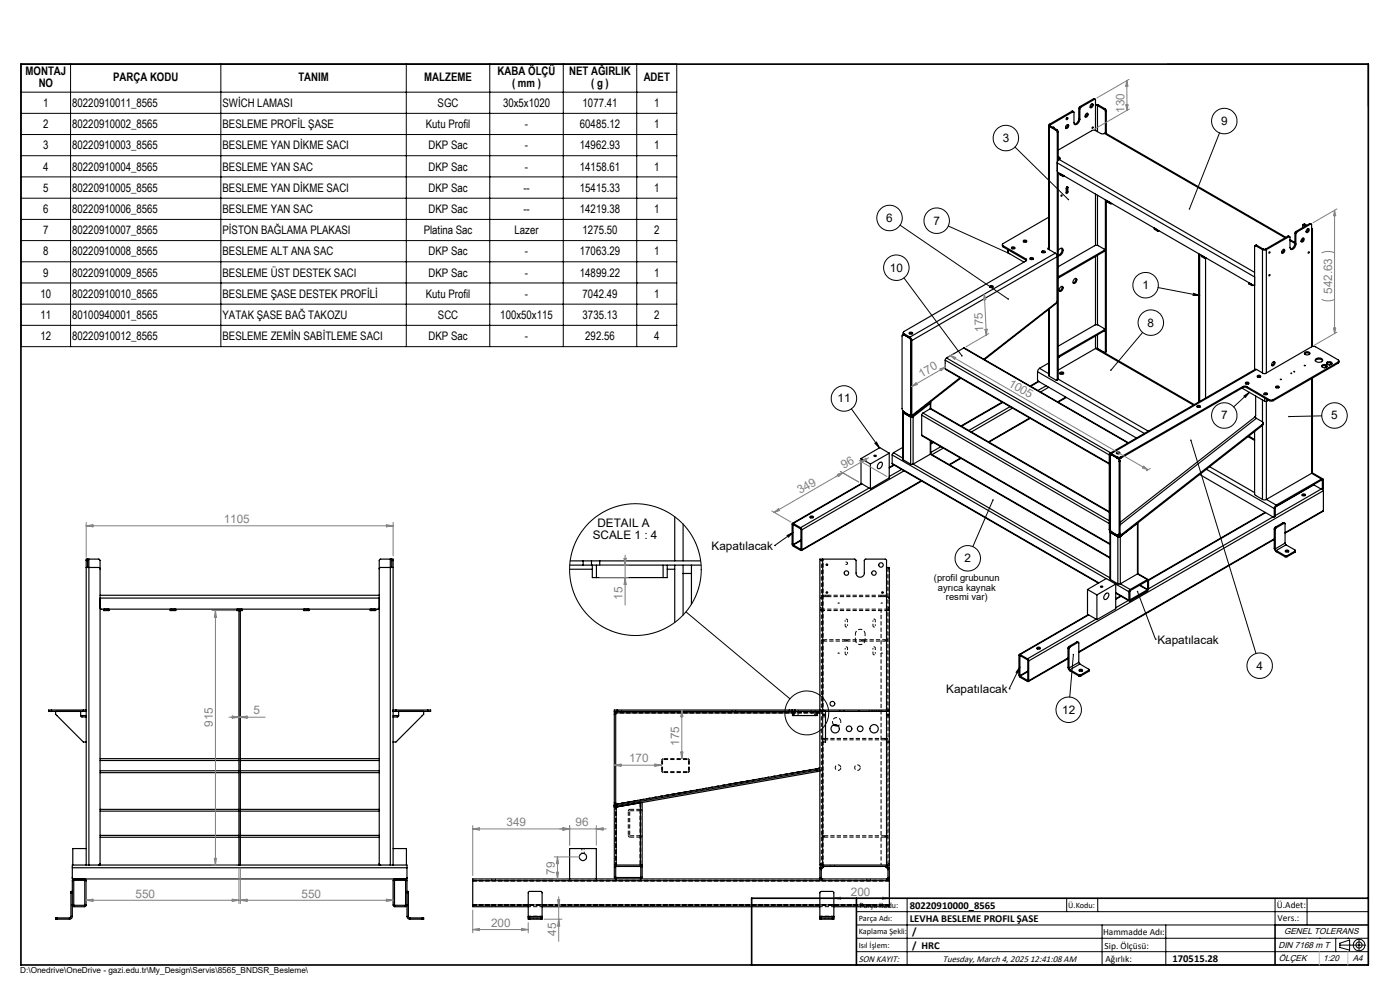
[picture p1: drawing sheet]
<svg xmlns="http://www.w3.org/2000/svg" width="420mm" height="297mm" viewBox="0 0 420 297" stroke-linecap="round" stroke-linejoin="round" font-family="sans-serif">
<g fill="none" stroke="#000" stroke-width=".35">
<path d="M314.6 37.6v37.1M314.8 37.2a.35 .35 0 0 0-.2 .4 .35 .35 0 0 0 .2 .3M314.8 37.9l2.1 1.2M314.8 37.2l.3 .2M314.8 37.9v37M315.1 37.4v.3M315.1 37.7l-.3 .2M315.1 37.7l2.1 1.2M315.9 38.2l.2-.1v.2M316.9 39.1l.3 .5M317.2 38.9l.3 .6M317.2 39.6v74.2"/>
<path d="M317.2 38.9l-.3 .2M317.5 39.5l-.3 .1M317.5 39.5v8.5M319.9 37.6l.2-.2a.42 .42 0 0 1 .6 .2 .42 .42 0 0 1-.2 .6l-.2 .2a.4 .4 0 0 1-.7-.1 .4 .4 0 0 1 .2-.6zM320 35.4v-.1a.24 .24 0 0 1 .3 .2 .24 .24 0 0 1-.1 .3 .24 .24 0 0 1-.3-.1zM320.1 35.3l-.2 .3M320.3 37.3l-.1 .6-.5 .4M321.6 33.3l.5 .2M321.6 33.3l-6.8 3.9M321.6 33.3l.3 .2M321.9 33.5l.3 .2v3a.64 .64 0 0 0 .5 .7 .64 .64 0 0 0 .8-.5l.5-1.2M321.9 33.5l-6.8 3.9"/>
<path d="M323.6 35.6l-.4 1.1-.9 .5M323.6 32.5v3.1M323.6 32.5l.4 .2M323.6 35.6l.4 .1M324 32l-.4 .5M324 32.7v3M324 32l.2 .1M324.2 32.1l-.2 .6M325.9 34h.1a.47 .47 0 0 1 .5 .3 .47 .47 0 0 1-.3 .6l-.2 .2a.43 .43 0 0 1-.6-.3 .43 .43 0 0 1 .3-.5zM326.1 33.9l-.1 .6-.5 .5M327.2 31.4l.2-.2a.42 .42 0 0 1 .6 .2 .42 .42 0 0 1-.2 .6l-.2 .2a.4 .4 0 0 1-.6-.1 .4 .4 0 0 1 .1-.6zM327.6 31.1l-.1 .6-.5 .4"/>
<path d="M327.7 38.2h.2l-.2 .3zM328.1 29.6l.5 .1M328.1 29.6l.3 .2M328.1 29.6l-4.1 2.4M328.4 29.8h.2v9.3M328.4 29.8l-4.2 2.3M328.6 31.6h.6M328.6 31.4h.8l2.2 1.3M329.2 31.6l2.1 1.2M329.2 31.6v7.9M331.3 40l.4-.1 54.1 31.2M331.3 32.8l.3 .5"/>
<path d="M331.3 40h.1M331.3 40l54.2 31.3M331.6 32.7l.3 .5M331.6 33.3v6.6M331.6 32.7l-.3 .1M331.9 33.2l-.3 .1M331.9 33.2v6.8M317.2 51.2l.3 .5M317.5 51.7l58.6 33.9 .3-.2M317.5 47l.3 .2M317.5 47.3l.3 .2M317.5 51.7v61.9"/>
<path d="M317.7 47.8l-.4 .4-.1 .6 59.2 34.2M317.7 47.8l58.7 33.8M317.8 47.2l.2 .4-.3 .2M317.8 47.5l.2 .1M317.8 47.2v.3M318 52l.1 .4M318.1 52.4v-.3l.8 .4v.4M318.1 52.4l.8 .5M318.4 58.5h.2v.2h-.3zM318.9 52.9h.4M319.3 52.7v.2M319.4 52.8l-.1 .1"/>
<path d="M320.1 57.4l-.2 .3M320.1 57.4l.3 .1M320.4 56.2l-.2-.2-.3 .3v1.7l.5-.5M320.4 56.2v1.3M320.4 56.2l-.3-.1v1.3M328.6 58.2v15.4M329.2 58.5v15.1M331.3 40l-1 .1-1.7-1h-.9l-10.2 5.9M331.6 59.9v45.6M300.7 73.3l.3 .7M301 73.7l6.7 3.9M301 73.7v.3"/>
<path d="M301 74l6.7 3.9M302.3 74.8l.2 1M302.5 75.8l4.7 2.8M302.5 74.9v.9M303.5 74.2l.3-.2a.42 .42 0 0 1 .6 0 .42 .42 0 0 1 0 .6 .42 .42 0 0 1-.6 0l-.3-.2zM303.5 74.5h.9M303.6 74.5h.7M307.1 72.4h.8M307.1 72.5h.8M307.1 72h.2a.41 .41 0 0 1 .6-.1 .41 .41 0 0 1 0 .6 .41 .41 0 0 1-.5 .1 .29 .29 0 0 1-.4-.2 .29 .29 0 0 1 .1-.4zM307.7 77.6a.35 .35 0 0 1 .3 .3 .35 .35 0 0 1-.3 .3l-36.5 21.1a.35 .35 0 0 0-.2 .4 .35 .35 0 0 0 .2 .3M307.7 77.9l.2 .2"/>
<path d="M307.7 77.6v.3M309 77.3l.4-.1a.42 .42 0 0 1 .5 0 .42 .42 0 0 1 0 .6 .42 .42 0 0 1-.5 0l-.4-.2zM309 77.7h1M309.1 77.7h.8M312.5 75.3l.4-.1a.41 .41 0 0 1 .6 0 .41 .41 0 0 1 0 .5 .41 .41 0 0 1-.6 .1l-.4-.2zM312.6 75.6h.9M312.7 75.7h.7M314.5 74.3v.4M314.5 74.3h.1M314.5 74.7l2.1 1.2M314.6 65.1l-13.6 7.9a.35 .35 0 0 0-.3 .3 .35 .35 0 0 0 .3 .4M314.6 74.6l-.1 .1"/>
<path d="M316.6 75.9l.4 .4 .2 .6-43.7 25.2M316.6 75.9l-43.6 25.1M317.5 75.1l.2-.3a.7 .7 0 0 1 1-.4 .7 .7 0 0 1 .1 1.1l-.6 .9-.7 .2M318.5 74.4a1.64 1.64 0 0 1-1 2.1M328.6 76.9v20.5M329.2 76.5v20.9M331.3 75l.1-.3-2-1.1h-.9l-11 6.3M331.3 75v.3M331.3 75l-13.6 7.8M331.3 75.3l-13.6 7.9M331.4 74.9l-.1 .4M331.9 60v45.3"/>
<path d="M332.1 60.5l.1 .1M332.1 60.2l.1 .4M332.2 60.2l.9 .5v.3M332.2 60.6l.9 .4M333.1 61h.3M333.4 60.9v.1M333.5 61h-.1M346.3 68.4l.1 .3M346.4 68.7v-.3l.8 .5v.3M346.4 68.7l.8 .5M347.2 69.2h.4M347.6 69.1v.1"/>
<path d="M347.7 69.1l-.1 .1M359.6 76v44.5M359.9 76.2v44.1M360.4 76.5l.1 .4M360.5 76.9v-.4l.8 .5v.4M360.5 76.9l.8 .5M361.7 77.2v42.1M361.8 77.3l-.5 .1M376.7 73.7l-.3 .1v37M376.7 73.7l2 1.1M377 73.5l-.5 .1M377 73.5l2 1.2"/>
<path d="M377 73.5l-.3 .2M378.7 74.8h1.2M378.7 74.8v37M379 74.7h.6M379 74.7l-.3 .1M379.6 74.7l.3 .1M379.9 74.8v37M384.7 75l.1-.1a.39 .39 0 0 1 .7 0 .39 .39 0 0 1-.2 .6l-.2 .2a.42 .42 0 0 1-.7 0 .42 .42 0 0 1 .3-.6zM385.1 74.7v.6l-.6 .5M386.4 70.8l.5 .1M386.4 70.8l-6.8 3.9M386.4 70.8l.3 .1"/>
<path d="M386.7 70.9l.3 .1v3.4a.75 .75 0 0 0 .8 .4 .75 .75 0 0 0 .6-.6l.4-1.1M386.7 70.9l-6.8 3.9M387 71.8l1.5 .9M387 72.1l1.5 .9M388.5 73l-.5 1.2-.9 .4M388.5 69.9v3.1M388.5 69.9l.3 .2M388.5 73l.3 .1M388.8 69.4l-.3 .5M388.8 70.1v3M388.8 69.4l.2 .2M389 69.6l-.2 .5"/>
<path d="M390.6 71.6l.1-.1a.4 .4 0 0 1 .6 0 .4 .4 0 0 1-.2 .6l-.1 .3a.43 .43 0 0 1-.7 0 .43 .43 0 0 1 .2-.7zM390.8 71.4v.6M390.9 71.4l-.1 .6-.5 .4M391.1 67.3l-.3 .1v.8M391.1 67.3l.6 .4M391.4 67.2l-.5 .1M391.4 67.2l-.3 .1M391.4 67.2l.6 .3M392.1 68.8l.1-.1a.39 .39 0 0 1 .6 0 .39 .39 0 0 1-.2 .6l-.1 .2a.42 .42 0 0 1-.7 0 .42 .42 0 0 1 .2-.6zM392.4 68.5v.6l-.5 .5M392.9 67l.5 .2M392.9 67l.3 .2"/>
<path d="M392.9 67l-4.1 2.4M393.2 67.2l.3 .1v36.6M393.2 67.2l-4.2 2.4M393.5 68.4a.38 .38 0 0 1 .2 .3 .38 .38 0 0 1-.2 .4M393.7 68.7v35.2M271 99.7l.2 .7M272.9 99.6h.2a.43 .43 0 0 1 .6 0 .43 .43 0 0 1-.1 .6 .43 .43 0 0 1-.6-.1l-.3-.2zM296.9 85.8l.4-.2a.41 .41 0 0 1 .5 0 .41 .41 0 0 1 .1 .6 .41 .41 0 0 1-.6 0zM297 86.1h.9M314.6 92.7v19.8l.2 .3M314.8 92.6v20.2M317.1 90.6l-.1 .3-21.7 16.9"/>
<path d="M317.1 90.6l-21.9 17M317.2 90.3l-.1 .3M317.7 82.8l-.2 .1M317.7 83.2l-.2 .1M317.7 82.8v.4M318.1 86h.2a.45 .45 0 0 1 .6 0 .45 .45 0 0 1-.1 .7v.1a.57 .57 0 0 1-.9 .5 .57 .57 0 0 1 .1-1zM318.6 85.8l-.1 .9-.7 .5M322.4 83.6a.46 .46 0 0 1 .6 0 .46 .46 0 0 1 0 .7l-.2 .3a.54 .54 0 0 1-.8 .2 .54 .54 0 0 1 .1-.9zM322.7 83.4v.8l-.8 .6M331.3 98.8l.1-.3-2-1.1h-.9l-11 6.3M331.3 98.8l-13.6 7.8M331.3 98.8v.4"/>
<path d="M331.3 99.2l-13.6 7.8M331.4 98.7l-.1 .5M374.6 84.7v.4M374.6 85.1v-.4l.9 .5v.3M374.6 85.1l.9 .4M375.5 85.5h.3M375.8 85.4v.1M376 85.5h-.2M376.4 85.5l-.1 .1M271 100.2l-.2 .1M271.2 100.4a.37 .37 0 0 0-.4-.1 .37 .37 0 0 0-.2 .4v21.9l.5 .8 1.6 .9a.37 .37 0 0 0 .4 0 .37 .37 0 0 0 .2-.4M271.2 100.4l1.6 .9 .5 .9"/>
<path d="M271.2 100l1.8 1M271.2 100.4l1.8 1M271.2 100v.4M272.8 100h.9M273 101l.5 1.1M273 101.4l.3 .5M273 101v.4M273.3 101.9v22.5M273.3 101.9l.2 .2M273.5 102.1v22.4M283.6 110.5l49.2 28.6M283.6 107.9v2.6"/>
<path d="M283.6 107.9l49.2 28.4M283.6 110.5l49.2 28.4M284 107.3l-.4 .6M284 107.3l49.2 28.4M288 113.2l-14.5 11.3M288.2 113.3l-14.8 11.6M289.1 104.3l49.4 28.4M289.1 104.3l-5.1 3M289.1 104.3l49.2 28.4M311.3 111.4v2.4l.2 .5 29.4 17M311.3 111.4l32 18.5M311.5 114.3l-2.4 1.4"/>
<path d="M311.6 114.4l-2.4 1.4M311.9 110.4l-.6 1M311.9 110.4l2.7 1.6M313.8 115.6l-2.4 1.4M314.6 108.8l-2.7 1.6M314.6 116.1l-2.4 1.4M314.8 112.8l2.1 1.2 .3-.2M317.5 113.6l-.4 .4M317.5 113.6l-.3 .2M317.5 113.6l27 15.6M317.7 106.6l-.2 .1M317.7 107l-.2 .1"/>
<path d="M317.7 106.6v.4M317.9 111.7l.6-.2a.45 .45 0 0 1 .5 .1 .45 .45 0 0 1 0 .6 .45 .45 0 0 1-.7 0l-.4-.2zM317.9 112l.4-.2 .8 .2M319.7 119l-2.4 1.4M319.9 119.1l-2.4 1.4M328.6 104.5h.6M328.6 104.5l-11.1 6.4M328.6 100.7v3.8M328.6 104.5l29.4 16.9M329 104.4l29.3 16.8M329.2 104.5l2.2 1.2 .2-.2M329.2 100.4v4.1"/>
<path d="M331.9 105.3l-.4 .4M331.9 105.3l-.3 .2M372.6 116.3h.1M372.6 116.3l6.8 4M372.9 115.8h1.1M372.9 116.2h1.1M372.9 115.8l-36.6 21.1M372.9 115.8v.4M372.9 116.2l-36.6 21.1M373.7 114.7l.8-.1a.48 .48 0 0 1-.3 .6 .48 .48 0 0 1-.6-.4zM373.7 115h.9M373.8 115h.7"/>
<path d="M374 115.8l6.8 4M374 115.8v.4M374 116.2l6.8 3.9M376.7 118.7l-.1 6.2M377 110.7h-.4l-43.6 25.2M377 110.7l-43.6 25.2M377.2 112.6l.8-.1a.47 .47 0 0 1-.3 .7 .47 .47 0 0 1-.5-.4zM377.2 113h.9M377.3 113h.8M378.7 119.9v6.5M379.2 118.2h1M379.3 117.8h.7a.48 .48 0 0 1-.3 .6 .48 .48 0 0 1-.6-.4z"/>
<path d="M379.3 118.2h.7M379.4 119.3v1M380 119.6v.7M380.5 119.9l-.5 .4M380.8 119.8h1.2M380.8 119.8v.3M381.9 108.5l.1-.1a.49 .49 0 0 1 .6 .4 .49 .49 0 0 1-.4 .6l-.2 .2a.43 .43 0 0 1-.6-.2 .43 .43 0 0 1 .2-.6zM382 119.8v.3M382.2 108.4l-.2 .7-.5 .4M382.8 116.1h.9M382.8 115.8l.8-.1a.46 .46 0 0 1-.3 .7 .46 .46 0 0 1-.6-.4zM382.8 116.2h.8"/>
<path d="M388.1 111.3l.3 .1zM391.4 106.1l.5-.3h.7l.3 .3M391.4 105.7a.85 .85 0 0 1 .9-.3 .85 .85 0 0 1 .6 .7 .87 .87 0 0 1-.9 .3 .87 .87 0 0 1-.6-.6zM393.5 103.9h1.2l6.7 3.9a.35 .35 0 0 1 .3 .4 .35 .35 0 0 1-.3 .3M393.5 103.9l-13.9 8.1h-.5l-2.1-1.3M393.5 113.4v28.4M393.7 113.3v28.2l-.2 .3M394.6 108.1a1.52 1.52 0 0 1 2.2 0M394.8 107.6a1.2 1.2 0 0 1 2 .5 1.28 1.28 0 0 1-2.2-.3zM396.5 109.9l.7-.3 .9 .3M396.6 109.5a.85 .85 0 0 1 .9-.3 .85 .85 0 0 1 .6 .7 .89 .89 0 0 1-.9 .3 .89 .89 0 0 1-.7-.6zM398 109l.6-.3 1 .3"/>
<path d="M398 109.8l-.6 .4M398.1 108.6a.81 .81 0 0 1 .9-.3 .81 .81 0 0 1 .5 .8 .88 .88 0 0 1-.9 .3 .88 .88 0 0 1-.6-.7zM399.5 109l-.7 .4M401.4 108.5l-19.4 11.3M401.4 108.5v.4M401.4 108.9l-19.4 11.2M401.7 108.2l-.3 .7M258.3 137.4l2.8 1.7M258.3 137.4v7.4l2.8 1.7M261.1 139.1v7.4M262.2 136.5h.1a.32 .32 0 0 1 .5-.1 .32 .32 0 0 1 0 .5 .32 .32 0 0 1-.5-.1zM263.7 138.8l.2-.2a.59 .59 0 0 1 .8 .2 .59 .59 0 0 1-.1 .8l-.2 .3a.66 .66 0 0 1-.9 .5 .66 .66 0 0 1-.2-1z"/>
<path d="M266.8 135.8v7.4l-5.7 3.3M266.8 135.8l-5.7 3.3M266.8 135.8l-2.9-1.6-5.6 3.2M267.7 138.9l61.8 35.9M267.7 136.3v2.6M267.7 136.3l64.2 37.1M267.7 138.9l62 35.8M268 135.7l-.3 .6M268 135.7l2.8 1.6M268.1 139.3l-1.3 .8M268.3 139.4l-1.5 .9M270.8 123.5v14.1l.2 .2"/>
<path d="M270.8 134.1l-2.8 1.6M270.9 123.2l.2 .3M271 123.7l-.1-.5 .3 .7M271 123.7v14.1M271 123.7l2.2 1.3M271 137.8l2.2 1.3M271.1 123.5l1.8 1.1M271.1 123.5l.1 .4M271.2 123.9l1.8 .9M272.9 124.6l.1 .2M273.2 139.1h.7M273.2 125v14.1"/>
<path d="M273.3 124.4l-.4 .2M273.3 124.2l-.2 .1M273.3 124.4l.2 .1M273.3 124.3l-.4 .3M273.5 124.5a.34 .34 0 0 1-.1 .4 .34 .34 0 0 1-.4-.1M273.9 124.9l-.7 .1M273.9 124.9v14.2M273.9 139.1l59.1 34.1M276.4 122.5v.1M276.5 130.4l.1 .2 56.4 32.6M276.5 124.4v6M276.5 124.4l56.3 32.5"/>
<path d="M276.5 130.4l56.5 32.6M276.6 122.4h.1M276.9 123.8l-.4 .6M276.9 123.8l55.9 32.3M278.8 120.7l-5.3 4.1M278.8 120.7h.1M279.1 122.5h.2l53.5 30.8M279.1 120.9l-5.2 4M279.1 136.1l-5.2 3M279.1 122.5l-2.2 1.3M279.1 136.1l53.9 31.1M279.1 120.9v1.6"/>
<path d="M279.1 132v4.1M279.1 122.5l53.7 31M279.1 120.4v.5M279.2 136l53.8 31.1M279.2 132.1l-.1 4M279.2 120.6v1.9M279.9 132.5l-.7 .4M280.1 132.6l-.9 .5M282.3 133.9l-3.1 1.7M283 134.3l-3.4 1.9M288.1 137.3l-3.3 1.9M288.3 137.4l-3.4 1.9"/>
<path d="M300.7 120.5l-12.4 7.2M300.8 120.6l-12.3 7.1M303 121.9l-12.3 7.1M303.8 122.3l-12.4 7.2M308.9 125.3l-12.4 7.1M309.1 125.4l-12.4 7.1M332.8 136.2l.3 .2M332.8 136.2v22.5M333.1 136.8a.34 .34 0 0 1 .1-.4 .34 .34 0 0 1 .5 0l1.4 .9M333.1 136.4v22.5M333.4 135.9a.37 .37 0 0 0-.4 0 .37 .37 0 0 0-.2 .3M333.4 136.2l-.3 .2"/>
<path d="M333.4 135.9l1.7 1M333.4 136.2l1.7 1.1M333.4 135.9v.3M333.4 136.3l-.2 .1M335 135.9h.9M335 135.5l.6-.1a.34 .34 0 0 1 .4 .4 .34 .34 0 0 1-.5 .3l-.3-.1a.28 .28 0 0 1-.3-.1 .28 .28 0 0 1 .1-.4zM335.1 136.9h1.2M335.1 137.3h1.2M335.1 137.3l.6 1M335.1 136.9v.4M335.7 138.3v21.7M335.8 137.4l.2 .7"/>
<path d="M336 138.1l-.3 .2M336 138.1v21.7M336.3 136.9v.4M359.1 122h.9M359.2 121.6h.7a.46 .46 0 0 1-.3 .6 .46 .46 0 0 1-.5-.4zM362.9 139.9l13.5 7.7M374.4 130.9l2 1.1M374.6 130.7l1.8 1M376.4 129.3v18.8l.2 .3 2.1 1.3M376.6 124.9l.3 .5M376.6 124.9l-40.6 31.7M376.9 125.4l1.8 1a.43 .43 0 0 1 .3 .4 .43 .43 0 0 1-.3 .4"/>
<path d="M376.9 125.4l-40.9 31.9M378.7 127.2l-42.4 33.1M378.7 127.2v.3M378.7 127.5l-42.4 33.2M378.7 127.5v22.2M378.9 126.7l.1 .5-.3 .3M379.4 120.3h.6M379.9 120.3v29.4M380.8 120.1h1.2M202.4 154.9v13.2M204.9 157.1v11M237.9 157.3v5.9"/>
<path d="M238 156.9h-.4v6.3l.4 .5 2.2 1.3h.3l.1-.3M238 157.2l-.1 .1M238 157.2l2.3 1.4v6M238 156.9l2.2 1.2M240.2 158.1l.4 .7M240.6 158.8v5.9M243 154.8l.4-.1a.41 .41 0 0 1 .6 0 .41 .41 0 0 1-.1 .6 .41 .41 0 0 1-.6 0zM243.1 155.1h.8M258.4 144.9l-20.7 11.9M258.6 145l-20.6 11.9M260.7 146.3l-20.5 11.8M270.5 140.7l-3.7 2.1"/>
<path d="M271.2 141.1l-30.6 17.7M276.4 144.1l-35.8 20.6M276.5 144.2l-36 20.8M332.8 158.7l.6 1M332.8 158.7l.3 .2M333.1 158.9l.2 .5M333.1 158.5l.5 .9 1.5 .9a.37 .37 0 0 0 .4 .1 .37 .37 0 0 0 .2-.4M333.1 158.8v.1M333.2 159.6l-.2-.3v14.2l.2 .2M333.2 159.6l2.2 1.3M333.2 159.6v14.1M333.3 159.4l1.8 1"/>
<path d="M333.3 159.4l.1 .3M333.4 159.7l1.7 1.1M333.4 159.3l-.1 .1M336 159.8l-.4 .6M336 159.8l-.3 .2M341.4 156.7l-.2 15.3M359.9 142.2l22.1 12.8 .3-.2M361.9 140.6l20.4 11.8M378.7 149.7h1.2M379.6 153.6l-35.1 20.2M379.7 153.6l-35.1 20.4M379.9 149.7l3 1.7"/>
<path d="M381.9 154.9l-37.3 21.6M382.3 158.5l.3 .2M382.3 152.4v2.4M382.3 158.5v5.8M382.6 158l-.3 .5M382.6 154.6l-.4 .4M382.6 152.2v2.4M382.6 158.7v5.8M382.6 158l.3 .2M382.6 152.2l-.3 .2M382.6 154.6l-.3 .2M382.9 158.2l-.3 .5"/>
<path d="M382.9 151.4l-.6 1M382.9 151.7l-.3 .5M382.9 151.4v.3M384.9 156.7l.5 .1M384.9 156.7l-2.3 1.3M384.9 156.7l.3 .1M385.2 156.8l.3 .1v5.9M385.2 156.8l-2.3 1.4M390.7 148.2l.3-.2a.41 .41 0 0 1 .6 .1 .41 .41 0 0 1-.1 .5 .41 .41 0 0 1-.6 0l-.3-.2zM390.7 148.5h.9M393.5 141.8l-13.6 7.9M393.5 141.8l2.9 1.8"/>
<path d="M393.7 141.7l3.1 1.8M394.1 145.3l2.4 1.4 .2-.2M394.2 145.3l-11.5 6.6M396.3 146.6l-13.7 7.9M396.4 143.6a.35 .35 0 0 1 .4-.1 .35 .35 0 0 1 .2 .4M396.4 143.9l.3 .2M396.4 143.6l-13.5 7.8M396.4 143.6v.3M396.4 143.9l-13.5 7.8M396.7 144.1v2.4M396.8 146.5l.2 .6M397 146.3l-.4 .3"/>
<path d="M397 153l-.1 .2-11.4 6.6M397 143.9l-.3 .2M397 143.9v2.4M397 147.1v5.9M397 146.3l-.3 .2M397 147.1l-88.4 51M397 153l-11.5 6.6M25.9 170.1h3.8l.3 .4M25.9 168v91.3M25.9 168h.4M26.3 167.6v.4M26.3 167.6h-.4v.4"/>
<path d="M26.3 167.6h.4M26.3 168v2.1M26.7 167.6h2.9l.4 .3v91.4M26.7 167.6v91.7M30 179.2h83.8M30 178.4h83.8M117.1 167.6h.4M117.1 167.6h-2.9l-.4 .3v91.4M117.1 167.6v91.7M117.5 167.6h.4v.4M117.5 167.6v.4M117.5 168h.4"/>
<path d="M117.5 168v2.1M117.9 170.1h-3.8l-.3 .4M117.9 168v91.3M170.9 170.6h6.8M170.9 169.4h4M171.1 168.1h3.8M174.9 168.1h2.5M174.9 169.4h2.5M174.9 168.1v1.3M177.4 168.1h2.5M177.4 169.4h2.5M177.4 168.1v1.3"/>
<path d="M177.7 169.4v3.7h1.2M178.9 169.4v3.7M178.9 173.1h20M179.9 168.1v1.3M179.9 168.1h30.3M179.9 169.4h30.4M198.9 169.4v3.7M200.2 169.4v3.7h-1.3M200.2 170.6h2.2M202.4 169.4v17.1M204.9 171.9h2.5M204.9 169.4v14.9"/>
<path d="M207.4 169.4v11.7M237.9 163.2l.1 .1M238 163.3l2.2 1.3M240.3 164.6h-.1M240.3 161.9l-2.4 1.3M240.3 162l-2.3 1.3M246.8 167.6h-.8v45.2M246.8 167.6h9.7l.3 .4v3.7a1.24 1.24 0 0 0 1.3 1.3 1.24 1.24 0 0 0 1.2-1.3v-3.7l.2-.4h6.1l.4 .2v91.9M246.8 167.6v45.2M266 170.1h.8v89.2h-.8M326.2 176.7v7.4l2.9 1.6M326.2 176.7l2.9 1.6"/>
<path d="M329.1 178.3v7.4M330.2 175.8l.4-.2a.27 .27 0 0 1-.1 .5 .27 .27 0 0 1-.3-.3zM331.6 178l.3-.2a.59 .59 0 0 1 .8 .2 .59 .59 0 0 1-.2 .8l-.1 .3a.66 .66 0 0 1-1 .5 .66 .66 0 0 1-.1-1zM331.9 173.4l-5.7 3.3M331.9 173.4l2.8 1.6M333.2 173.7l2.2 1.3M334.7 177.8l4.1 2.3M334.7 175l-5.6 3.3M334.7 175v7.5l-5.6 3.2M334.7 175l4 2.3M334.7 177.6l4 2.3M335.1 160.4v.4"/>
<path d="M335.4 175h.7M335.4 160.9v14.1M336.1 160.8l-.7 .1M336.1 160.8l5.1-4v15.2M336.1 160.8v14.2M336.1 175l3 1.7M336.2 178.6l-1.5 .8M336.3 160.3l-.6 .2-.6-.1M336.3 160.3v.4M336.3 160.7l-.6 .2-.6-.1M336.3 178.7l-1.6 .9M338.5 179.9l-3.8 2.2"/>
<path d="M338.7 177.3v2.6M339 179.7h.1M339.1 176.7l-.4 .6M341.2 172l-5.1 3M341.2 172l3 1.7M341.3 171.9l3.2 1.8M341.8 175.4l2.4 1.4M342 175.3l2.3 1.3M344.2 173.7l.4 .2M344.2 174.1h.1M344.2 174.1l-5.2 2.9v2.7M344.2 173.7l-5.1 3"/>
<path d="M344.2 176.8l-5.1 2.9M344.3 176.6l-.1 .2M344.3 174.1v2.5M344.6 176.5l-.4 .6-5.2 3-.3-.2M344.6 173.9v2.6M382.3 164.3l.6 1M382.3 161.7l-58.7 33.8M382.3 164.3l.3 .2M382.3 161.5l-58.7 33.8M382.6 164.5l.3 .5M382.9 165l2.6 1.5M382.9 165v.3"/>
<path d="M382.9 165.3l2.6 1.6M385.5 166.5h.6M385.5 166.9h.6M385.5 162.8l.3 .5M385.5 162.8l-2.9 1.7M385.5 166.5v.4M385.6 165l.9-.1a.48 .48 0 0 1-.3 .7 .48 .48 0 0 1-.6-.4zM385.7 165.3h.9M385.8 163.3l2.7 1.5v.4M385.8 163.3l-2.9 1.7M386.1 166.5v.4M388.5 165.2l-2.4 1.3"/>
<path d="M388.5 165.2v.3M388.5 165.5l-2.4 1.4M388.6 165l-.1 .5M30 182.2l.3 .4h83.2l.3-.4M31 182.6v.4h.3M31.3 182.6v.4M31.3 183h1.2M32.5 182.6v.4M32.7 182.6v.4h-.2M51 182.6v.4h.3M51.3 183h1.2M51.3 182.6v.4"/>
<path d="M52.5 182.6v.4M52.7 182.6v.4h-.2M71 182.6v.4h.3M71.3 183h1.2M71.3 182.6v.4M71.7 183v76.3M72.1 183v76.3M72.5 182.6v.4M72.7 182.6v.4h-.2M91.1 182.6v.4h.2M91.3 183h1.2M91.3 182.6v.4"/>
<path d="M92.5 182.6v.4M92.7 182.6v.4h-.2M111.1 182.6v.4h.2M111.3 183h1.2M111.3 182.6v.4M112.5 182.6v.4M112.7 182.6v.4h-.2M306 196.6v5.9M306 196.2l-.3 .1v6.1l.3 .6 2.3 1.3 .3-.1v-.2M306 196.5v.1M306 196.5l2.3 1.4v6M306 196.2l2.3 1.2"/>
<path d="M308.3 197.4l.3 .7M308.6 198.1v5.9M311.1 194.1l.3-.1a.41 .41 0 0 1 .6 0 .41 .41 0 0 1 0 .6 .41 .41 0 0 1-.6 0l-.4-.3zM311.1 194.4h.9M320.4 197.4l-11.9 6.9M320.4 194.2l.3 .2M320.4 194.2v5.8M320.4 197.2l-11.8 6.8M320.7 193.7l-.3 .5M320.7 194.4v5.8M320.7 193.7l.3 .2M321 193.9l-.3 .5"/>
<path d="M323.1 192.4l.5 .1M323.1 192.4l.3 .1M323.1 192.4l-2.4 1.3M323.4 192.5l.2 .1v5.9M323.4 192.5l-2.4 1.4M323.6 198.5l.4 .5M323.6 198.5l-2.9 1.7M324 199l2.6 1.6v.3M324 199l-3 1.7M326.5 184.2l-20.7 11.9M326.6 184.3l-20.6 11.9M328.8 185.6l-20.5 11.8"/>
<path d="M15.5 212.8h-.9v.4h.9M15.5 213.2h9.5M15.5 212.8h9.5M15.5 212.8v.4M16.7 213.2v.9l8.3 8.3h.9M17.1 214.4v.1M24.2 214.5l.3 .4h1.4M24.2 214.5h1.7M24.2 213.2v1.3M25 213.2h.9M25 212.8h.9M25 212.8v.4"/>
<path d="M117.9 213.2h.9M117.9 212.8h.9M117.9 214.5h1.7M118.8 213.2h9.5M118.8 212.8v.4M118.8 212.8h9.5M119.6 214.5l-.3 .4h-1.4M119.6 213.2v1.3M126.7 214.5h.1M126.7 214.4v.1M127.1 213.2v.9l-8.3 8.3h-.9M128.3 212.8h.9v.4h-.9"/>
<path d="M128.3 212.8v.4M184.3 213.2h.8M184.3 213.2v.9M184.3 214.1v26.5M184.3 214.1h.4M184.7 213.2v.9M184.7 214.1v26.5M184.7 213.6h53M185.1 212.8h-.8v.4M185.1 213.2h51.7M185.1 212.8h51.7M185.1 212.8v.4"/>
<path d="M236.8 212.8h.8M236.8 213.2h.8M236.8 212.8v.4M237.6 212.8h.9M237.6 213.2h.9M237.6 212.8v.4M237.7 213.2v1.3h.4M238.1 214.5h6.7M238.1 213.2v1.3M238.5 212.8h28.3M238.5 213.2h28.3M238.5 212.8v.4"/>
<path d="M244.8 213.2v1.3M245.2 213.2v1.3h-.4M245.2 213.6h.8M246 213.2v46.1h.8M246.8 213.2v46.5M246.8 214.1h.8M247.6 213.2v9.2h-.8M250.1 217.2l.7 .4 .6-.1M266 214.1h.8M306 202.5v.1M306 202.6l2.3 1.3M308.3 203.9h.1"/>
<path d="M308.3 201.1l-2.3 1.4M308.3 201.3l-2.3 1.3M320.4 200l.2 .6 .4 .4M320.4 200l.3 .2M320.7 200.2l.3 .5M321 200.7l2.6 1.5M321 200.7v.3M321 201l2.6 1.6M323.6 202.2h.6M323.6 202.6h.6M323.6 202.2v.4M323.8 201h.9"/>
<path d="M323.9 200.6l.7 .1a.46 .46 0 0 1-.3 .6 .46 .46 0 0 1-.6-.4zM324.2 202.2v.4M326.6 200.9l-2.4 1.3M326.6 200.9v.3M326.6 201.2l-2.4 1.4M326.7 200.7l-.1 .5M30 231.6h41.7M30 227.4h41.7M30 231h41.7M30 227.9h41.7M72.1 231.6h41.7M72.1 227.4h41.7"/>
<path d="M72.1 231h41.7M72.1 227.9h41.7M245.1 230.8v.4M245.1 230.8l-60 10.6M245.1 231.2l-60.2 10.7M245.8 230.3l.1 .4M245.8 230.3l-61.1 10.7M245.9 230.7l.1 .4-.9 .1M245.9 230.7l-.8 .1M246 230l-.2 .3M266 222.4h.8M25.9 259.3h-4.2v.8"/>
<path d="M25.9 259.3h.8M25.9 254.3h-4.1v5M26.7 259.3h90.4M30 258.8l-.4 .5M30 250.9h41.7M30 242.6h41.7M30 250.4h41.7M30 243.1h41.7M72.1 250.9h41.7M72.1 242.6h41.7M72.1 250.4h41.7M72.1 243.1h41.7"/>
<path d="M113.8 258.8l.4 .5M117.1 259.3h.8M117.9 259.3h4.2v.8M117.9 254.3h4v5M184.2 241.5l.1 .5M184.3 241.1l-.1 .4M184.3 240.6v.9h.4v-.9M184.3 242v17.3h.6M184.3 240.6h.4M184.7 259.7h7.5v3.2l-7.4 .1zM184.9 259.3h-.4l-.2 .5v3.1l.6 .5M184.9 241.9l-.6 .1"/>
<path d="M184.9 259.3h7.2M184.9 241.9v17.4M185.1 241.4l-.9 .1M185.1 241.4v.4M192.1 259.3l.6 .5v3.1l-.6 .5M192.1 240.6v18.7M192.7 240.5v18.8h-.6M246.8 259.3a.84 .84 0 0 0-.8 .8M246.8 259.7l-.4 .4M246.8 259.3h19.2M246.8 259.7h19.2M247.4 259.7l-1 1"/>
<path d="M265.4 259.7l1 1M266 259.3a.84 .84 0 0 1 .8 .8M266 259.7l.4 .4M17.1 275.1h-.4v.4h.4M17.1 275.5h3.7M17.1 275.1h3.7M17.1 275.1v.4M20.8 275.1v.4M21.3 274.7l-.5 .4M21.3 267.6h.4M21.3 274.7h.4M21.3 267.6v7.1"/>
<path d="M21.7 267.2h-.4v.4M21.7 274.7a.84 .84 0 0 1-.9 .8M21.7 263l.4 .4M21.7 263v.4h100.4v-.4M21.7 260.1v2.9M21.7 260.1h100.4M22.1 263.9h3.3v7.4h-3.3zM22.2 263.4l-.5 .4v10.9M25.3 263.4l.6 .4-.1 7.6-.4 .3h-3.3l-.4-.5M118.4 263.9h3.3l-.1 7.4h-3.2zM118.5 263.4l-.6 .4 .1 7.6 .4 .3h3.3l.4-.5M121.6 263.4l.5 .4v10.9"/>
<path d="M122.1 267.2h.4v.4M122.1 274.7a.84 .84 0 0 0 .8 .8M122.1 263l-.4 .4M122.1 267.6h.4M122.1 274.7h.4M122.1 260.1v2.9M122.5 274.7l.4 .4M122.5 267.6v7.1M122.9 275.1v.4M122.9 275.5h3.8M122.9 275.1h3.8M126.7 275.1h.4v.4h-.4"/>
<path d="M126.7 275.1v.4M141.8 271.2v.5h16.7M141.8 263.9h125M141.8 263.9v7.3M141.8 271.2h16.7M158.5 275.1h.4M158.5 275.1v.4h.4M158.5 274.7v.4M158.5 274.7v-7.2l.3-.3h3.5l.3 .1v7.4M158.5 274.7h4.1M158.9 275.5h3.3M158.9 275.1h3.3"/>
<path d="M158.9 275.1v.4M162.2 275.1h.4M162.2 275.1v.4M162.6 275.1v.4h-.4M162.6 274.7v.4M162.6 271.7h83.4M162.6 271.2h83.4M170.9 263.4v-9.1h8v9.1M246 275.1h.4M246 275.1v.4h.4M246 274.7v.4M246 274.7v-7.1l.3-.4h3.5l.3 .1 .1 7.4"/>
<path d="M246 263v.4M246 274.7h4.2M246 260.1h.4M246 260.1v2.9M246 263h.4M246.4 263v.4M246.4 263l.4 .4M246.4 275.5h3.3M246.4 275.1h3.3M246.4 260.1v2.9M246.4 275.1v.4M249.7 275.1h.5"/>
<path d="M249.7 275.1v.4M250.2 275.1v.4h-.5M250.2 274.7v.4M250.2 271.2h16.6M266.4 263v.4M266.4 263l-.4 .4M266.4 260.1h.4M266.4 263h.4M266.4 260.1v2.9M266.8 263v.4M266.8 271.2v.5h-16.6M266.8 263.4v.5"/>
<path d="M266.8 263.4h-125v.5M266.8 260.1v2.9M266.8 263.9v7.3M410.5 277.2h-28v12"/>
<circle cx="380.8" cy="75.7" r=".19"/>
<circle cx="392.6" cy="75.7" r=".19"/>
<circle cx="380.8" cy="82.5" r=".19"/>
<circle cx="384.2" cy="113.7" r=".13"/>
<circle cx="387.4" cy="111.9" r=".11"/>
<circle cx="391.4" cy="109.6" r=".11"/>
<circle cx="248.1" cy="169.2" r=".23"/>
<circle cx="248.1" cy="177.6" r=".22"/>
<circle cx="253.9" cy="171.7" r=".67"/>
<circle cx="262.2" cy="171.7" r=".67"/>
<circle cx="264.3" cy="169.3" r=".68"/>
<circle cx="264.7" cy="177.6" r=".22"/>
<circle cx="249.7" cy="210.9" r=".71"/>
<circle cx="250.6" cy="218.4" r="1.26"/>
<circle cx="254.7" cy="218.4" r=".83"/>
<circle cx="258.1" cy="218.4" r=".84"/>
<circle cx="262.2" cy="218.4" r="1.24"/>
<circle cx="174.9" cy="256.8" r="1.08"/>
</g>
<g fill="none" stroke="#000" stroke-width=".3" stroke-dasharray="1.3 .6" stroke-dashoffset=".5" stroke-linecap="butt">
<path d="M246.4 167.6v91.6M254.3 168.8a.35 .35 0 0 0-.5-.3 .35 .35 0 0 0-.1 .6 .35 .35 0 0 0 .5-.2l.1-.1M258.5 191.7h-4.2M258.5 192.1h-4.2M184.7 241.9v17.3M184.9 241.9v17.3M158.5 274.6h4.2M162.7 274.6h-4.2M162.7 271.7h-4.2M162.7 271.2h-4.2M246 274.6h4.2M250.2 274.6h-4.2"/>
<path d="M250.2 271.7h-4.2M250.2 271.2h-4.2"/>
</g>
<g fill="none" stroke="#000" stroke-width=".3" stroke-dasharray="1.3 .6" stroke-linecap="butt">
<path d="M246.4 179.2h-.4M246.4 168h-.4M246.8 178.8v-.4M246.9 178.8v-.4M246.9 178.8h-.1M246.9 178.4h-.1M246.9 178.4v.4M247.7 178.8v-.4M248.5 178.4v.4M248.5 178.8v-.4M264.3 178.8v-.4M264.3 178.4v.4"/>
<path d="M265.2 178.4v.4M265.9 178.4v.4M265.9 178.8v-.4M266 178.8v-.4M266 178.8h-.1M266 178.4h-.1M266 170.1v43.1M266.4 179.2h.4M266.4 170.5h.4M266.8 170.5h-.4M246 182.1h.4M246.2 183v-.4"/>
<path d="M246.2 183h-.2M246.4 182.6h-.4M246.4 182.1h-.4M246.8 191.7v.4M247.2 192.1v-.4M253.5 192.1v-.4M253.5 191.7h.4M253.9 191.7v.4M253.9 192.1h-.4M254.3 192.1v-.4M254.3 191.7h-.4M254.3 192.1h-.4"/>
<path d="M258.5 192.1v-.4M258.9 192.1v-.4M258.9 191.7h.4M258.9 191.7h-.4M258.9 192.1h-.4M259.3 191.7v.4M259.3 192.1h-.4M265.6 191.7v.4M266 192.1v-.4M266.4 182.1h.4M266.6 183v-.4M266.6 183h-20.4"/>
<path d="M266.8 182.6h-.4M266.8 182.1h-.4M266.8 183h-.2M184.3 213.6h.4M184.7 214h-.4M185.2 213.2v-.4M185.4 212.8v.4M186.5 213.2v-.4M219.6 212.8v.4M220.7 213.2v-.4M236.8 213.2v-.4M238.4 212.8v.4"/>
<path d="M238.5 213.2v-.4M239.5 213.2v-.4M243.4 212.8v.4M244.5 213.2v-.4M246 212.8v.4M246.4 213.2v-.4M246.8 213.2v-.4M247.4 212.8v.4M247.6 213.2v-.4M251.8 212.8v.4M252.1 213.2v-.4M253.1 212.8v.4"/>
<path d="M253.3 213.2v-.4M257.5 212.8v.4M257.8 213.2v-.4M260.8 212.8v.4M261.5 212.8v.4M261.8 212.8v.4M262.4 213.2v-.4M262.9 212.8v.4M263.5 213.2v-.4M263.8 213.2v-.4M264.5 213.2v-.4M266 213.2v-.4"/>
<path d="M266 212.8v.4M198.5 227.9v3.1M198.8 227.9v3.1M198.8 231l.2 .3M199 227.6l-.2 .3M206.3 231.3l.3-.3M206.6 231v-3.1M206.6 227.9l-.3-.3M206.8 231v-3.1M245.1 230.8l.1 .4M247.2 221.7v-.4M265.6 221.3v.4"/>
<path d="M265.6 221.7h-18.4M265.6 221.3h-18.4M184.3 240.6h.4M184.7 240.6h-.4M184.7 241l-.4 .1M185.1 241.4v.4M188.9 250.4l.1 .1M189 243l-.1 .1M189 250.9h3.1M189 250.5h3.1M192.1 242.6h-3.1M192.1 250.5l.1-.1"/>
<path d="M192.1 243h-3.1M192.2 243.1l-.1-.1M246 258.8h.4M246.4 258.8h-.4M246.8 259.6v-.4M246.8 250.5v.4M247.2 250.9v-.4M249.1 259.2v.4M250.4 259.6v-.4M265.6 250.5v.4M265.6 250.5h-18.4M265.6 250.9h-18.4"/>
<path d="M266 259.6v-.4M266 250.9v-.4M266.4 258.8h.4M147.5 271.3v.4M147.5 263.4v.4M148.6 271.7v-.4M148.6 263.8v-.4M158.9 275.5v-.4M160 275.1v.4M161.1 275.5v-.4M162.2 275.1v.4M246.4 275.5v-.4"/>
<path d="M246.4 263h-.4M246.4 260.1h-.4M247.5 275.1v.4M248.6 275.5v-.4M249.7 275.1v.4M260 263.4v.4M260 271.3v.4M261.1 263.8v-.4M261.1 271.7v-.4M266.4 260.1h.4M266.8 263h-.4M266.8 263.9h-125"/>
<path d="M266.8 271.2h-125M266.8 263.8h-125M266.8 271.3h-125"/>
</g>
<path d="M199 231.5h7.3M199 231.3h7.3M206.3 227.4h-7.3M206.3 227.6h-7.3M245.8 230.3l-61.5 10.8M252.2 230.1a.83 .83 0 0 0-1.2-.8 .83 .83 0 0 0-.1 1.4 .83 .83 0 0 0 1.3-.5v-.1M258.1 230.1a.83 .83 0 0 0-1.2-.8 .83 .83 0 0 0-.2 1.4 .83 .83 0 0 0 1.4-.5v-.1M188.5 243.1v7.3M188.9 243.1v7.3M192.1 240.6v18.6M192.2 240.5v18.7M266.4 259.2v-89.1" fill="none" stroke="#000" stroke-width=".3" stroke-dasharray="1.3 .6" stroke-dashoffset="-.1" stroke-linecap="butt"/>
<g fill="none" stroke="#000" stroke-width=".3" stroke-dasharray="1.3 .6" stroke-dashoffset=".4" stroke-linecap="butt">
<path d="M246.9 178.4h.8M247.7 178.4h.8M247.7 178.8h-.8M248.5 178.8h-.8M264.3 178.4h.9M265.2 178.8h-.9M265.2 178.4h.7M265.9 178.8h-.7M246.4 192.1h.8M247.2 191.7h-.8M253.5 191.7h-6.3M253.5 192.1h-6.3"/>
<path d="M265.6 191.7h-6.3M265.6 192.1h-6.3M265.6 192.1h.8M266.4 191.7h-.8M246.8 214.9h.9M247.7 214.4h-.9M266 214.4h.8M266.8 214.9h-.8M198.5 231l.1 .4 .4 .1M199 227.4l-.4 .1-.1 .4M206.3 231.5l.4-.1 .1-.4M206.8 227.9l-.1-.4-.4-.1"/>
<path d="M246.4 221.7h.8M247.2 221.3h-.8M265.6 221.7h.8M266.4 221.3h-.8M184.3 241.1v.8M188.5 250.4l.1 .3 .4 .2M189 242.6l-.4 .1-.1 .4M192.1 250.9l.4-.2 .2-.3M192.7 243.1l-.2-.4-.4-.1M246.4 250.9h.8M247.2 250.5h-.8M265.6 250.9h.8"/>
<path d="M266.4 250.5h-.8"/>
</g>
<path d="M246.8 178.8l-.4 .4M264.3 178.8h-15.8M264.3 178.4h-15.8M266.4 179.2l-.4-.4M256.6 191.7a1.46 1.46 0 0 0 1.5 1.5 1.46 1.46 0 0 0 1.4-1.5M259.5 190.1a1.46 1.46 0 0 0-1.4-1.5 1.46 1.46 0 0 0-1.5 1.5M184.3 213.6h61.7M266 222.4v36.8M246.8 259.2v-36.8" fill="none" stroke="#000" stroke-width=".3" stroke-dasharray="1.3 .6" stroke-dashoffset=".3" stroke-linecap="butt"/>
<path d="M246.8 178.4a.83 .83 0 0 0-.8 .8M266.8 179.2a.83 .83 0 0 0-.8-.8M251.4 195.9l.2-.2 .2 .2-.2 .2-.2-.2M251.4 180.9l.2-.2 .2 .2-.2 .2-.2-.2M264.3 180.9l.2-.2 .2 .2-.2 .2-.2-.2M264.3 195.9l.2-.2 .2 .2-.2 .2-.2-.2M237.7 213.6h7.5M246.8 213.2v-45.6M174.6 254.3v1.5M175.3 255.8v-1.5" fill="none" stroke="#000" stroke-width=".3" stroke-dasharray="1.3 .6" stroke-dashoffset=".7" stroke-linecap="butt"/>
<path d="M266.4 182.6h-20" fill="none" stroke="#000" stroke-width=".3" stroke-dasharray="1.3 .6" stroke-dashoffset=".2" stroke-linecap="butt"/>
<g fill="none" stroke="#000" stroke-width=".3" stroke-dasharray="1.3 .6" stroke-dashoffset=".6" stroke-linecap="butt">
<path d="M253.6 195.9a.35 .35 0 0 0 .3 .3 .35 .35 0 0 0 .4-.3M253.6 187.6a.35 .35 0 0 0 .3 .3 .35 .35 0 0 0 .4-.3M254.3 194.2a.35 .35 0 0 0-.4-.3 .35 .35 0 0 0-.3 .3M254.3 185.9a.35 .35 0 0 0-.4-.4 .35 .35 0 0 0-.3 .4M261.9 195.9a.35 .35 0 0 0 .3 .3 .35 .35 0 0 0 .4-.3M261.9 187.6a.35 .35 0 0 0 .3 .3 .35 .35 0 0 0 .4-.3M262.6 194.2a.35 .35 0 0 0-.4-.3 .35 .35 0 0 0-.3 .3M262.6 185.9a.35 .35 0 0 0-.4-.4 .35 .35 0 0 0-.3 .4M264.3 183v76.2M238.2 213.2v1.2M238.2 214.4v-1.2M238.6 213.2v1.2"/>
<path d="M239.4 214.4v-1.2M243.6 213.2v1.2M244.4 214.4v-1.2M244.8 214.4v-1.2M244.8 213.2v1.2"/>
</g>
<path d="M184.3 241.1h.1" fill="none" stroke="#000" stroke-width=".3" stroke-dasharray="1.3 .6"/>
<path d="M252.2 216.3a1.25 1.25 0 0 0-1.7-1.1 1.25 1.25 0 0 0-.4 2" fill="none" stroke="#000" stroke-width=".3" stroke-dasharray="1.3 .6" stroke-dashoffset=".1" stroke-linecap="butt"/>
<path d="M253.6 194.2v1.7M253.6 185.9v1.7M254.3 195.9v-1.7M254.3 187.6v-1.7M256.6 190.1v1.6M259.5 191.7v-1.6M261.9 194.2v1.7M261.9 185.9v1.7M262.6 195.9v-1.7M262.6 187.6v-1.7M251.4 217.5l.6-.5 .2-.7" fill="none" stroke="#000" stroke-width=".3" stroke-dasharray="1.3 .6" stroke-dashoffset=".8" stroke-linecap="butt"/>
<g fill="none" stroke="#000" stroke-width=".3">
<path d="M6.3 19.2h196.7v84.7h-196.7zM21.2 19.2v84.7M66.3 19.2v84.7M121.9 19.2v84.7M146.9 19.2v84.7M169 19.2v84.7M191 19.2v84.7M350.2 19.2h60.3v12.6M6.3 27.6h196.7M6.3 34h196.7M365.9 39.8l-9.1 22.8M6.3 40.3h196.7"/>
<path d="M6.3 46.7h196.7M6.3 53h196.7M6.3 59.4h196.7M304.5 44.1l16 15.7M6.3 65.8h196.7M6.3 72.1h196.7M6.3 78.5h196.7M270 67.5l32.5 22.1M284.5 67.7l18.4 8.3M6.3 84.8h196.7M6.3 91.2h196.7M6.3 97.5h196.7"/>
<path d="M271.2 83.3l17.4 23.3M342.8 99.6l-9.5 11.3M347.4 86.2l12.5 2.4M357.9 88.5l2 .1M358 87.9l1.9 .7M374.8 117.6l-4.7 4.4M374.8 117.6l-1.2 1.6M374.8 117.6l-1.7 1.1M255.4 122.5l8.4 11.7M262.4 132.8l1.4 1.4M262.9 132.4l.9 1.8M357.3 131.9l19.5 64"/>
<path d="M396.5 124.6l-9.8 .2M237.9 159.6l-5.5 3.9M237.9 159.6l-1.4 1.4M237.9 159.6l-1.8 .9M297.9 149.9l-6 13.9M232.4 163.5h.1M341.2 177.3l5.4 14.3M205.8 183.4l31.2 26M306 199.9l-3.2 6.5M306 199.9l-.6 1.9M306 199.9l-1.2 1.6M322 196.2l-1.1 12.7"/>
<path d="M346.6 191.6h.1M302.8 206.4h.1M256.9 273.2h153.6M256.9 277.2h153.6M272.1 269.2v20M320 269.2v4M329.3 269.2v4M330.6 277.2v12M349.7 277.2v12M382.5 269.2v20M392.1 269.2v8M225.5 289.2h185"/>
<path d="M256.9 281.2h153.6M256.9 285.2h153.6M395.8 281.2h.1M400.7 281.2v4M402 283.2h7.7M402 282.7l2.9-1v3.1l-2.9-.9zM404.4 281.2h.1M407.7 281.3v3.8"/>
<circle cx="367.3" cy="36.3" r="3.8"/>
<circle cx="301.8" cy="41.4" r="3.8"/>
<circle cx="266.9" cy="65.3" r="3.8"/>
<circle cx="281" cy="66.1" r="3.8"/>
<circle cx="268.9" cy="80.2" r="3.8"/>
<circle cx="343.7" cy="85.5" r="3.8"/>
<circle cx="345.2" cy="96.7" r="3.8"/>
<circle cx="253.2" cy="119.4" r="3.8"/>
<circle cx="367.3" cy="124.5" r="3.8"/>
<circle cx="400.3" cy="124.5" r="3.8"/>
<circle cx="190.6" cy="170.7" r="19.7"/>
<circle cx="290.3" cy="167.3" r="3.8"/>
<circle cx="377.9" cy="199.5" r="3.8"/>
<circle cx="242.1" cy="213.7" r="6.6"/>
<circle cx="320.6" cy="212.7" r="3.8"/>
<circle cx="407.7" cy="283.2" r=".93"/>
<circle cx="407.7" cy="283.2" r="1.74"/>
</g>
<g fill="none" stroke="#808080" stroke-width=".3">
<path d="M337.7 31.4h.7l-.3 1.7zM338 24.2l.1 8.9M338 24.2l.4 1.6h-.7zM338.7 23.8l-9.6 5.5M338.8 32.7l-10.5 6M396.5 75.8l1.5-.5 1.5 .2 .9 .3M400.4 63v36.9M400.4 63l.3 1.7h-.7zM401.1 62.6l-7.2 4.2M295.3 88.2l.6 12.2M295.3 88.2l.4 1.6h-.6zM295.5 98.7h.7l-.3 1.7z"/>
<path d="M296.6 100l-6.8 3.9M396.5 89.7l1.5 .5 1.5-.1 .9-.4M400 98.3h.7l-.3 1.6zM401.1 99.6l-6.9 3.9M273.5 115.8l1.3-1.1 .3 .6zM282 110.6l1.6-.6-1.3 1.1zM283.6 109.2v.5M283.6 110l-10.1 5.8M285.2 106.6l59.1 34.2M285.2 106.6l1.5 .5-.3 .6zM285.9 106.2l-1.2 .7M257.7 138l8.4 4.8"/>
<path d="M258.4 138.4l1.3-1.1 .3 .6zM260.6 137.2l-7.8 4.5M343.1 139.7l1.2 1.1-1.5-.5zM25.9 156.6v10.4M25.9 157.6h92M25.9 157.6l2-.3v.6zM115.9 157.3l2 .3-2 .3zM117.9 156.6v10M231.5 153.1l5.8 3.4M232.2 153.6l1.3-1.1 .3 .5zM251.2 142.2l1.6-.5-1.2 1.1zM252.1 141.3l5.5 3.2"/>
<path d="M252.8 141.7l-20.6 11.9M252.8 141.7l-2.1 1.2M345.1 140.4l-1.2 .7M179.9 169.4h8.6M179.9 173.1h8.6M187.2 167.4h.7l-.4 2zM187.5 166.4v14.9M187.5 173.1l.4 2h-.7zM63.6 183h7.1M64.6 183v76.3M64.6 183l.3 2h-.6zM68.7 214.9h10.9"/>
<path d="M69.7 214.6l2 .3-2 .4zM72.1 214.9l2-.3v.7zM204.5 212.8v14.6M204.5 212.8l.4 2h-.7zM184.3 229.3h14.2M184.3 229.3l2-.3v.7zM196.5 229l2 .3-2 .4zM204.2 225.4h.7l-.4 2zM63.6 259.3h7.1M64.3 257.2h.6l-.3 2.1zM141.8 248.4h40.1M141.8 247.4v15"/>
<path d="M141.8 248.4l2-.3v.7zM166.2 256.8h7.7M167.3 256.8v6.6M167.3 256.8l.3 2h-.7zM168.9 248.1l2 .3-2 .4zM170.9 247.4v5.9M178.9 247.4v5.9M178.9 248.4l2-.3v.7zM25.9 264.4v6.4M25.9 269.8l2-.3v.7zM25.9 269.8h45.8M69.7 269.5l2 .3-2 .4z"/>
<path d="M71.7 260.2v10.6M72.1 260.2v10.6M72.1 269.8h45.8M72.1 269.8l2-.3v.7zM115.9 269.5l2 .3-2 .4zM141.8 272.7v6.9M141.8 278.6l2-.4v.7zM141.8 278.6h16.7M156.5 278.2l2 .4-2 .3zM158.5 276.5v3.1M163.2 275.5h5.4M166.2 263.4h3.7"/>
<path d="M166.9 261.4h.7l-.3 2zM167.3 269.7h.6l-.3 2zM167.6 268.7v13.4M167.6 275.5l.3 2h-.6zM250.2 269.2h16.6M250.2 269.2l1.9-.3v.6zM264.8 268.9l2 .3-2 .3z"/>
</g>
<path d="M6.3 19.2h404.2v270h-404.2zM256.9 269.2v20M410.5 269.2h-185v20" fill="none" stroke="#000" stroke-width=".5"/>
<path d="M392.1 281.2h.1M395.8 285.2v4M404.4 285.2v4" fill="none" stroke="#c0c0c0" stroke-width=".3"/>
<path d="M356.7 62.5v.3l.1-.2v.2h.2v-.4zM320.4 59.6l-.1 .3 .3 .1 .1-.3zM302.3 89.5l.1 .3h.2l-.1-.2 .1 .1v-.2zM386.5 124.7v.3h.4v-.3zM357.1 131.8v.3h.3v-.3l-.2-.1 .1 .2zM288.4 106.5v.3h.3l-.1-.2 .1 .2v-.3zM333.1 110.8l.1 .4 .3-.2-.2-.3zM302.8 75.8l-.2 .3 .4 .1v-.3zM321.8 196l.1 .3h.3v-.3l-.2 .2 .1-.2zM297.8 149.6l-.1 .4h.4l-.1-.3-.1 .2 .1-.3zM341.1 177.2l-.1 .1a.23 .23 0 0 0 .3 .2 .23 .23 0 0 0 .2-.3 .23 .23 0 0 0-.3-.1v.2z" fill="#000"/>
<g font-size="3.5">
<text x="7.7" y="22.6">MONTAJ</text>
<text x="149.3" y="22.6">KABA ÖLÇÜ</text>
<text x="170.8" y="22.6">NET AĞIRLIK</text>
<text x="11.6" y="26.1">NO</text>
<text x="33.9" y="24.4">PARÇA KODU</text>
<text x="89.5" y="24.4">TANIM</text>
<text x="127.3" y="24.4">MALZEME</text>
<text x="153.6" y="26.1">( mm )</text>
<text x="177.4" y="26.1">( g )</text>
<text x="193.1" y="24.4">ADET</text>
<text x="13" y="32.1">1</text>
<text x="21.7" y="32.1">80220910011_8565</text>
<text x="66.8" y="32.1">SWİCH LAMASI</text>
<text x="131.3" y="32.1">SGC</text>
<text x="150.9" y="32.1">30x5x1020</text>
<text x="174.8" y="32.1">1077.41</text>
<text x="196.2" y="32.1">1</text>
<text x="13" y="38.4">2</text>
<text x="21.7" y="38.4">80220910002_8565</text>
<text x="66.8" y="38.4">BESLEME PROFİL ŞASE</text>
<text x="127.8" y="38.4">Kutu Profil</text>
<text x="157.5" y="38.4">-</text>
<text x="174" y="38.4">60485.12</text>
<text x="196.2" y="38.4">1</text>
<text x="366.3" y="37.4">9</text>
<text x="13" y="44.8">3</text>
<text x="21.7" y="44.8">80220910003_8565</text>
<text x="66.8" y="44.8">BESLEME YAN DİKME SACI</text>
<text x="128.6" y="44.8">DKP Sac</text>
<text x="157.5" y="44.8">-</text>
<text x="174" y="44.8">14962.93</text>
<text x="196.2" y="44.8">1</text>
<text x="300.8" y="42.5">3</text>
<text x="13" y="51.1">4</text>
<text x="21.7" y="51.1">80220910004_8565</text>
<text x="66.8" y="51.1">BESLEME YAN SAC</text>
<text x="128.6" y="51.1">DKP Sac</text>
<text x="157.5" y="51.1">-</text>
<text x="174" y="51.1">14158.61</text>
<text x="196.2" y="51.1">1</text>
<text x="13" y="57.5">5</text>
<text x="21.7" y="57.5">80220910005_8565</text>
<text x="66.8" y="57.5">BESLEME YAN DİKME SACI</text>
<text x="128.6" y="57.5">DKP Sac</text>
<text x="157" y="57.5">--</text>
<text x="174" y="57.5">15415.33</text>
<text x="196.2" y="57.5">1</text>
<text x="13" y="63.9">6</text>
<text x="21.7" y="63.9">80220910006_8565</text>
<text x="66.8" y="63.9">BESLEME YAN SAC</text>
<text x="128.6" y="63.9">DKP Sac</text>
<text x="157" y="63.9">--</text>
<text x="174" y="63.9">14219.38</text>
<text x="196.2" y="63.9">1</text>
<text x="13" y="70.2">7</text>
<text x="21.7" y="70.2">80220910007_8565</text>
<text x="66.8" y="70.2">PİSTON BAĞLAMA PLAKASI</text>
<text x="127.1" y="70.2">Platina Sac</text>
<text x="154.4" y="70.2">Lazer</text>
<text x="174.8" y="70.2">1275.50</text>
<text x="196.2" y="70.2">2</text>
<text x="265.9" y="66.5">6</text>
<text x="280" y="67.3">7</text>
<text x="13" y="76.6">8</text>
<text x="21.7" y="76.6">80220910008_8565</text>
<text x="66.8" y="76.6">BESLEME ALT ANA SAC</text>
<text x="128.6" y="76.6">DKP Sac</text>
<text x="157.5" y="76.6">-</text>
<text x="174" y="76.6">17063.29</text>
<text x="196.2" y="76.6">1</text>
<text x="13" y="82.9">9</text>
<text x="21.7" y="82.9">80220910009_8565</text>
<text x="66.8" y="82.9">BESLEME ÜST DESTEK SACI</text>
<text x="128.6" y="82.9">DKP Sac</text>
<text x="157.5" y="82.9">-</text>
<text x="174" y="82.9">14899.22</text>
<text x="196.2" y="82.9">1</text>
<text x="267" y="81.4">10</text>
<text x="12.2" y="89.3">10</text>
<text x="21.7" y="89.3">80220910010_8565</text>
<text x="66.8" y="89.3">BESLEME ŞASE DESTEK PROFİLİ</text>
<text x="127.8" y="89.3">Kutu Profil</text>
<text x="157.5" y="89.3">-</text>
<text x="174.8" y="89.3">7042.49</text>
<text x="196.2" y="89.3">1</text>
<text x="342.7" y="86.6">1</text>
<text x="12.2" y="95.6">11</text>
<text x="21.7" y="95.6">80100940001_8565</text>
<text x="66.8" y="95.6">YATAK ŞASE BAĞ TAKOZU</text>
<text x="131.4" y="95.6">SCC</text>
<text x="150.1" y="95.6">100x50x115</text>
<text x="174.8" y="95.6">3735.13</text>
<text x="196.2" y="95.6">2</text>
<text x="12.2" y="102">12</text>
<text x="21.7" y="102">80220910012_8565</text>
<text x="66.8" y="102">BESLEME ZEMİN SABİTLEME SACI</text>
<text x="128.6" y="102">DKP Sac</text>
<text x="157.5" y="102">-</text>
<text x="175.6" y="102">292.56</text>
<text x="196.2" y="102">4</text>
<text x="344.3" y="97.9">8</text>
<text x="251.2" y="120.6">11</text>
<text x="366.3" y="125.7">7</text>
<text x="399.4" y="125.7">5</text>
<text x="177.8" y="161.6">SCALE 1 : 4</text>
<text x="179.2" y="158.1">DETAIL A</text>
<text x="213.5" y="164.8">Kapatılacak</text>
<text x="289.4" y="168.5">2</text>
<text x="347.2" y="192.9">Kapatılacak</text>
<text x="376.9" y="200.7">4</text>
<text x="283.9" y="207.7">Kapatılacak</text>
<text x="318.7" y="213.9">12</text>
</g>
<g font-size="3.5" fill="#808080">
<text x="337.3" y="33.8" transform="rotate(-90 337.3 33.8)">130</text>
<text x="399.6" y="88.1" transform="rotate(-90 399.6 88.1)">542.63</text>
<text x="295.1" y="99.5" transform="rotate(-93 295.1 99.5)">175</text>
<text x="276.4" y="113.2" transform="rotate(-30 276.4 113.2)">170</text>
<text x="302.3" y="115.6" transform="rotate(30 302.3 115.6)">1005</text>
<text x="253.1" y="140.6" transform="rotate(-30 253.1 140.6)">96</text>
<text x="240" y="148.1" transform="rotate(-30 240 148.1)">349</text>
<text x="67.1" y="156.8">1105</text>
<text x="186.8" y="179.7" transform="rotate(-90 186.8 179.7)">15</text>
<text x="76.1" y="214.1">5</text>
<text x="63.8" y="217.8" transform="rotate(-90 63.8 217.8)">915</text>
<text x="203.8" y="223.6" transform="rotate(-90 203.8 223.6)">175</text>
<text x="188.7" y="228.5">170</text>
<text x="152" y="247.6">349</text>
<text x="172.7" y="247.6">96</text>
<text x="166.5" y="262.1" transform="rotate(-90 166.5 262.1)">79</text>
<text x="40.7" y="269">550</text>
<text x="90.5" y="269">550</text>
<text x="255.3" y="268.4">200</text>
<text x="147.3" y="277.8">200</text>
<text x="166.8" y="280.5" transform="rotate(-90 166.8 280.5)">45</text>
</g>
<g font-size="3.2">
<text x="272.9" y="272.3">80220910000_8565</text>
<text x="272.9" y="276.3">LEVHA BESLEME PROFIL ŞASE</text>
<text x="273.7" y="280.3">/</text>
<text x="273.7" y="284.4">/ HRC</text>
<text x="351.8" y="288.3">170515.28</text>
</g>
<g font-size="2.8">
<text x="280.2" y="174.2">(profil grubunun</text>
<text x="281.4" y="177">ayrıca kaynak</text>
<text x="283.8" y="179.9">resmi var)</text>
<text x="383" y="272.2">Ü.Adet:</text>
<text x="330.9" y="280.3">Hammadde Adı:</text>
<text x="383.3" y="276">Vers.:</text>
<text x="331.4" y="284.3">Sip. Ölçüsü:</text>
<text x="257.6" y="288.3">SON KAYIT:</text>
<text x="282.8" y="288.3">Tuesday, March 4, 2025 12:41:08 AM</text>
<text x="331.6" y="288.3">Ağırlık:</text>
</g>
<g font-size="2.6">
<text x="385.2" y="279.9">GENEL TOLERANS</text>
<text x="383.5" y="284">DIN 7168 m T</text>
<text x="383.6" y="288.1">ÖLÇEK</text>
<text x="396.9" y="288.1">1:20</text>
<text x="405.8" y="288.1">A4</text>
</g>
<g font-size="2.5">
<text x="257.9" y="272">Parça Kodu:</text>
<text x="320.5" y="272">Ü.Kodu:</text>
<text x="257.6" y="280">Kaplama Şekli:</text>
<text x="257.6" y="276">Parça Adı:</text>
<text x="257.6" y="284.1">Isıl İşlem:</text>
<text x="6.1" y="291.6">D:\Onedrive\OneDrive - gazi.edu.tr\My_Design\Servis\8565_BNDSR_Besleme\</text>
</g>
</svg>
